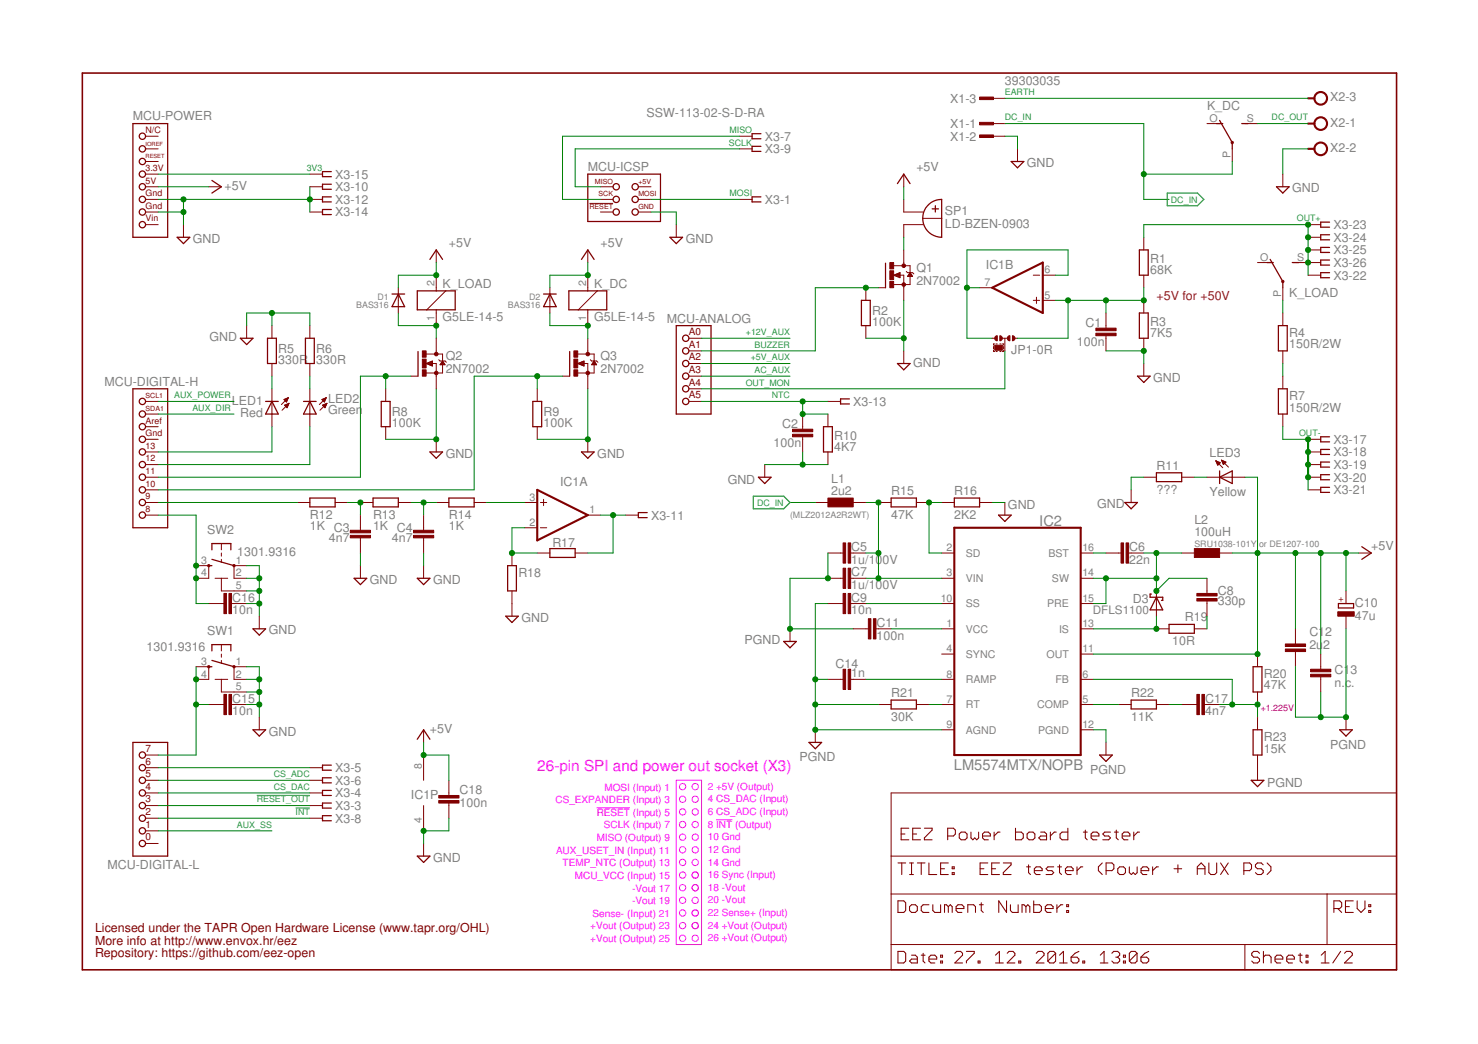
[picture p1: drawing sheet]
<svg xmlns="http://www.w3.org/2000/svg" width="297mm" height="210mm" viewBox="0 0 297 210" stroke-linecap="round" stroke-linejoin="round" font-family="sans-serif">
<g fill="none" stroke="#800000" stroke-width=".21">
<path d="M180.5 173.5h1.5M181.1 167.7h.8M181.2 173.5v2.3M182.6 166.5h-1.5v2.3h1.5M182.8 173.5h.8M182.8 175.8h.8M183.2 173.5v2.3M183.4 167.7h.8M184.4 173.5h1.5M185 166.5h-1.6v2.3h1.6M185.1 173.5v2.3M185.8 166.5h1.5v.4l-1.5 1.6v.3h1.5"/>
<path d="M186.7 173.5v2.3h1.6M189 174.7h.8M190.5 168.1h1.1l.4-.4v-.8l-.4-.4h-1.1v2.3M190.6 173.5h-1.6v2.3h1.6M191.4 175.5h.4v.3h-.4zM191.4 174.3h.4v.4h-.4zM192.8 167.7l.4-.4h.8l.4 .4v.8l-.4 .3h-.8l-.4-.3zM195.1 167.3v1.2l.4 .3 .4-.3 .4 .3 .4-.3v-1.2M197 174.7h.7M197.5 168.1h1.5v-.4l-.4-.4h-.8l-.3 .4v.8l.3 .3h.8M198.5 173.5h-1.5v2.3h1.5M199.3 174.7h.8"/>
<path d="M199.8 167.3v1.5M200.9 173.5h-1.6v2.3h1.6M201 167.3h-.4l-.8 .8M201.6 173.5h1.6v.4l-1.6 1.6v.3h1.6M204.1 166.5v2.3h1.2l.4-.3v-.8l-.4-.4h-1.2M206.3 174.3h.8M206.4 167.7l.4-.4h.8l.4 .4v.8l-.4 .3h-.8l-.4-.3zM206.7 173.9v1.6l.4 .3M207.9 175h1.5v-.3l-.4-.4h-.7l-.4 .4v.8l.4 .3h.7M209.1 167.3h.8l.4 .4v1.1h-1.2l-.3-.3 .3-.4h1.2M211.1 167.3v1.5M211.8 174.3h-1.2l-.4 .4 .4 .3h.8l.4 .5-.4 .3h-1.2"/>
<path d="M212.3 167.3h-.4l-.8 .8M212.6 174.3h.7M212.9 173.9v1.6l.4 .3M214.1 175h1.6v-.3l-.4-.4h-.8l-.4 .4v.8l.4 .3h.8M214.6 166.5v2.3h-1.2l-.4-.3v-.8l.4-.4h1.2M216.5 174.3v1.5M217.6 174.3h-.4l-.7 .7M217.7 167.3h.8M218.1 166.9v1.6l.4 .3M219.3 168.1h1.6v-.4l-.4-.4h-.8l-.4 .4v.8l.4 .3h.8M221.5 173.5l-.8 .8v.7l.8 .8M222.3 175h1.2l.4-.3v-.8l-.4-.4h-1.2v2.3"/>
<path d="M223.2 167.3h-1.2l-.4 .4 .4 .4h.8l.4 .4-.4 .3h-1.2M224 167.3h.7M224.3 166.9v1.6l.4 .3M224.6 174.7l.4-.4h.8l.4 .4v.8l-.4 .3h-.8l-.4-.3zM225.5 168.1h1.6v-.4l-.4-.4h-.8l-.4 .4v.8l.4 .3h.8M227 174.3v1.2l.4 .3 .4-.3 .4 .3 .3-.3v-1.2M227.9 167.3v1.5M229 167.3h-.4l-.7 .8M229.3 175h1.6v-.3l-.4-.4h-.8l-.4 .4v.8l.4 .3h.8M231.6 174.3v1.5M232.8 174.3h-.4l-.8 .7M235.9 174.7h1.6"/>
<path d="M236.7 173.9v1.6M240.6 174.7h1.6M240.6 175.8v-1.5l.8-.8 .8 .8v1.5M243 173.5v2l.4 .3h.7l.4-.3v-2M245.3 173.5l1.5 2.3M246.8 173.5l-1.5 2.3M250 175h1.1l.4-.3v-.8l-.4-.4h-1.1v2.3M253.9 173.9l-.4-.4h-.8l-.4 .4v.4l.4 .4h.8l.4 .3v.5l-.4 .3h-.8l-.4-.3M254.7 173.5l.7 .8v.7l-.7 .8M180.5 181.1h1.1l.4 .4v1.6l-.4 .4h-1.1zM180.5 191.3h1.1l.4 .4v1.5l-.4 .4h-1.1zM182.8 182.3l.4-.4h.8l.4 .4v.8l-.4 .4h-.8l-.4-.4z"/>
<path d="M183.2 192h.8l.4 .4v1.2h-1.2l-.4-.4 .4-.4h1.2M185.1 192h.8M185.5 191.7v1.5l.4 .4M186.7 192.8h1.6v-.4l-.4-.4h-.8l-.4 .4v.8l.4 .4h.8M186.7 181.9h-1.2l-.4 .4v.8l.4 .4h1.2M187.5 181.9v1.2l.4 .4h1.1v-1.6M189 193.2h.4v.4h-.4zM189 192h.4v.4h-.4zM190.6 182.3l-.4-.4h-.4v1.6M190.6 182.3l.4-.4 .4 .4v1.2M190.6 182.3v1.2M191.9 191.7l.4-.4h.8l.3 .4v.3l-1.5 1.6h1.5"/>
<path d="M192.2 182.7h1.5v-.4l-.4-.4h-.8l-.3 .4v.8l.3 .4h.8M194.2 191.3h1.6v.4l-1.6 1.5v.4M194.5 183.5v-1.6h1.2l.3 .4v1.2M196.6 193.2h.4v.4h-.4zM196.8 181.9h.8M197.2 181.5v1.6l.4 .4M200.1 193.6h1.5M200.1 192l.8-.7v2.3M202.3 181.1v2.4l-1.6-2.4v2.4M202.4 191.7l.4-.4h.8l.4 .4v.3l-1.6 1.6h1.6M203.1 181.9v1.2l.4 .4h1.1v-1.6M204.7 193.2h.4v.4h-.4z"/>
<path d="M206.2 182.3l-.4-.4h-.4v1.6M206.2 182.3v1.2M206.2 182.3l.4-.4 .4 .4v1.2M207.8 181.1v2.4h1.1l.4-.4v-.8l-.4-.4h-1.1M208.3 191.7l.3-.4h.8l.4 .4v.3l-1.5 1.6h1.5M210.1 182.7h1.5v-.4l-.4-.4h-.7l-.4 .4v.8l.4 .4h.7M212.2 191.7v1.5l-.4 .4h-.8l-.4-.4M212.2 191.7l-.4-.4h-.8l-.4 .4v1.5M212.2 191.7l-1.6 1.5M212.4 181.9v1.6M212.9 193.6h1.6M212.9 192l.8-.7v2.3"/>
<path d="M213.6 181.9h-.4l-.8 .8M214.4 183.1h.4v.4h-.4zM214.4 181.9h.4v.4h-.4zM215.3 192.4h1.2l.3 .4v.4l-.3 .4h-.8l-.4-.4zM216.8 191.3l-.8 .4-.7 .7M217.6 193.2h.4v.4h-.4zM221.1 193.6h1.6M221.1 192l.8-.7v2.3M223.5 191.7l.3-.4h.8l.4 .4v.3l-.4 .4M224.2 192.4h.4M224.6 192.4l.4 .4v.4l-.4 .4h-.8l-.3-.4M225.8 193.2h.4v.4h-.4z"/>
<path d="M225.8 192h.4v.4h-.4zM228.5 191.7v1.5l-.4 .4h-.7l-.4-.4M228.5 191.7l-.4-.4h-.7l-.4 .4v1.5M228.5 191.7l-1.5 1.5M229.3 192.4h1.2l.4 .4v.4l-.4 .4h-.8l-.4-.4zM230.9 191.3l-.8 .4-.8 .7M253.1 191.7l-.4-.4h-.8l-.3 .4v.3l.3 .4h.8l.4 .4v.4l-.4 .4h-.8l-.3-.4M253.9 192.4l.4-.4h.8l.4 .4v1.2M253.9 191.3v2.3M256.2 192.8h1.6v-.4l-.4-.4h-.8l-.4 .4v.8l.4 .4h.8M258.6 192.8h1.5v-.4l-.3-.4h-.8l-.4 .4v.8l.4 .4h.8M260.9 192h.8"/>
<path d="M261.3 191.7v1.5l.4 .4M262.5 193.2h.4v.4h-.4zM262.5 192h.4v.4h-.4zM265.5 193.6h1.6M265.5 192l.8-.7v2.3M268.1 182.7h1.1l.4-.4v-.8l-.4-.4h-1.1v2.4M268.9 182.7l.7 .8M269.4 191.3l-1.5 2.3M270.2 191.7l.4-.4h.8l.4 .4v.3l-1.6 1.6h1.6M270.4 182.3h.8M272 181.1h-1.6v2.4h1.6M272.8 181.1v1.6l.7 .8 .8-.8v-1.6"/>
<path d="M275.1 183.1h.4v.4h-.4zM275.1 181.9h.4v.4h-.4z"/>
</g>
<path d="M16.6 14.7h264.1v180.3h-264.1z" fill="none" stroke="#800000" stroke-width=".32"/>
<g fill="none" stroke="#800000" stroke-width=".2">
<path d="M199.4 19.8h2.6M29.3 37.5h2.5M29.3 35h2.5M29.3 32.5h2.5M29.3 29.9h2.5M29.3 27.4h2.5M42 37.5h2.5M62.3 37.5h2.5M62.3 35h2.5M120.7 37.5h2.5M128.3 37.5h2.5M148.6 29.9h2.6"/>
<path d="M148.6 27.4h2.6M181.6 35v2.5M199.4 27.4h2.6M199.4 24.8h2.6M204.5 29.9v2.6M242.6 24.8h2.5M247.6 29.9v2.6M250.2 24.8h2.5M257.8 35v2.5M29.3 45.2h2.5M29.3 42.6h2.5M29.3 40.1h2.5"/>
<path d="M36.9 45.2v2.5M62.3 42.6h2.5M62.3 40.1h2.5M80.1 57.8v5.1M87.7 50.2v2.6M87.7 55.3v3.2M89.6 58.5l-3.8 3.8M110.5 57.8v5.1M118.1 50.2v2.6M118.1 55.3v3.2M118.5 40.9h4.7M120 58.5l-3.8 3.8"/>
<path d="M120.7 42.6h2.5M120.7 40.1h2.5M128.3 42.6h2.5M128.3 40.1h2.5M135.9 45.2v2.5M148.6 40.1h2.6M174 57.8v2.6M176.6 57.8h1.4M179.6 55.3l1.3 .5M179.6 55.3h2v5.1M179.6 53.4h3.3v3.8h-3.3M179.9 55.4h1"/>
<path d="M179.9 55.2h1M180.2 55.5h.7M180.2 55.1h.7M180.5 55.7h.4M180.5 54.9h.4M180.8 55.8h.1M180.8 54.8h.1M180.9 54.8v1M180.9 54.8l-1.3 .5M181.6 40.1v2.5h4M181.6 50.2v3.2M182.1 54.6l.3 .2h1l.3 .3"/>
<path d="M182.4 55.5h1M182.5 55.4h.8M182.6 55.3h.6M182.6 55.2h.6M182.7 55.1h.4M182.8 54.9h.2M182.9 54.8l.5 .8h-1zM185.4 43.9h3.9M185.6 45.2h-4v2.5M196.9 57.8h2.5M207.7 55.3h1.2M208.3 59.8v1.2"/>
<path d="M209.6 55.3h2.5M229.9 47.7v2.5M229.9 55.3v2.5M252.7 52.8h2.6M257.8 57.8v2.6M260.3 52.8h5.1M262.9 55.3h2.5M262.9 45.2h2.5M262.9 47.7h2.5M262.9 50.2h2.5M49.6 65.5v2.5M54.7 65.5v2.5"/>
<path d="M54.7 73.1v2.5M54.7 78.2v7.6M58 79.9l-1.4 1.4M62.3 65.5v2.5M62.3 73.1v2.5M62.3 78.2v7.6M65.6 79.9l-1.4 1.4M77.5 78.2v2.5M82.6 75.6h1.4M85.6 73.1l1.3-.5v1zM85.7 71.2h3.2v3.8h-3.3M85.8 73h1.1"/>
<path d="M85.8 73.2h1.1M86.1 72.9h.8M86.1 73.3h.8M86.4 72.8h.5M86.4 73.4h.5M86.7 72.7h.2M86.7 73.5h.2M86.8 73.1h.9v5.1M87.7 62.3v3.2M87.7 68v3.2M88.2 72.3l.2 .3h1.1l.2 .2M88.5 73.3h.9"/>
<path d="M88.6 73.2h.7M88.6 73h.6M88.7 72.9h.5M88.8 72.8h.3M88.9 72.7h.1M88.9 72.6l.6 .7h-1.1zM108 78.2v2.5M113.1 75.6h1.4M116.1 73.1l1.3-.5v1zM116.1 71.2h3.3v3.8h-3.3M116.2 73h1.2M116.3 73.2h1.1"/>
<path d="M116.5 72.9h.9M116.6 73.3h.8M116.8 72.8h.6M116.9 73.4h.5M117.2 72.7h.2M117.2 73.5h.2M117.2 73.1h.9v5.1M118.1 62.3v3.2M118.1 68v3.2M118.6 72.3l.3 .3h1l.3 .2M119 73.3h.9M119 73.2h.8"/>
<path d="M119.1 73h.6M119.2 72.9h.4M119.3 72.8h.2M119.4 72.7h.1M119.4 72.6l.5 .7h-1zM138.5 78.2h2.5M138.5 75.6h2.5M138.5 73.1h2.5M138.5 70.5h2.5M138.5 68h2.5M174 65.5v2.5M181.6 70.5v2.6"/>
<path d="M199.4 68h.8M199.7 69.7v.5M199.7 70.4v.3h.2M199.9 69.2h-.2v.2M200.2 70.7h.2M200.2 69.2h.2M200.9 70.7h.3M200.9 69.2h.3M201.4 68h1.1M201.4 69.2h.3v.2M201.7 69.7v.5M201.7 70.4v.3h-.3"/>
<path d="M202 68v2.5M203.7 68h.8M207.7 60.4h1.2M209.6 60.4h2.5M222.3 62.9v3.1M222.3 67.5v3M229.9 60.4v2.5M229.9 68v2.5M229.9 73.1v2.5M257.8 62.9v2.6M257.8 70.5v2.6M257.8 75.6v2.6"/>
<path d="M29.3 88.3h2.5M29.3 90.9h2.5M29.3 93.4h2.5M29.3 95.9h2.5M29.3 98.5h2.5M29.3 80.7h2.5M29.3 85.8h2.5M29.3 83.2h2.5M57.1 80.3l.9-.4-.4 .9zM57.1 80.4h.7M57.2 81.5h.7M57.2 80.3h.6"/>
<path d="M57.3 80.5h.4M57.3 81.6h.6M57.4 80.6h.3M57.4 81.7h.4M57.4 81.4h.6M57.5 80.2h.4M57.5 80.8h.1M57.6 81.9h.2M57.7 82h.1M57.7 81.2h.3M57.8 80h.1M58 81.1h.1"/>
<path d="M58.1 81.1l-1.4 1.4M58.1 81.1l-.4 .9-.5-.5M58.1 81.1l-.9 .4M64.7 80.3l.9-.4-.4 .9zM64.7 80.4h.7M64.8 81.5h.7M64.8 80.3h.6M64.9 80.5h.4M64.9 81.6h.6M65 80.6h.3M65.1 81.7h.3M65.1 81.4h.5"/>
<path d="M65.1 80.2h.4M65.1 80.8h.1M65.2 81.9h.2M65.3 82h.1M65.4 81.2h.2M65.4 80h.1M65.6 81.1h.1M65.7 81.1l-1.4 1.4M65.7 81.1l-.4 .9-.5-.5M65.7 81.1l-.9 .4M77.5 85.8v2.5M87.7 88.3v2.6"/>
<path d="M108 85.8v2.5M118.1 88.3v2.6M138.5 80.7h2.5M153.7 93.4v2.5M161.3 83.2v3.1M161.3 87.8v3.1M166.4 80.7h2.5M166.4 83.2v2.6M166.4 90.9v2.5M227.3 98.5v2.5M229.9 95.9h2.5M237.5 95.9h2.5"/>
<path d="M242.6 95.9h7.6M244.3 92.6l1.4 1.4M244.3 92.6l.9 .4M244.3 92.6l.4 .9 .5-.5M244.4 92.7h.1M244.4 92.8h.4M244.5 92.9h.5M244.5 93.1h.7M244.6 93.2h.5M244.6 93.3h.4M244.7 93.4h.2M245.5 92.5l1.4 1.4"/>
<path d="M245.5 92.5l.9 .4-.5 .5zM245.5 92.6h.1M245.6 92.7h.3M245.6 92.8h.6M245.7 92.9h.7M245.7 93.1h.5M245.8 93.2h.3M245.8 93.3h.2M257.8 83.2v2.6M262.9 88.3h2.5M262.9 90.9h2.5M262.9 93.4h2.5"/>
<path d="M262.9 95.9h2.5M262.9 98.5h2.5M29.3 101h2.5M29.3 103.6h2.5M39.4 113.7h2.6v2.6h-2.6M43.2 116.3h2.6M44.5 109.3v1.3M44.5 111.2v.6M44.5 112.5v.6M44.5 116.3v2.5h5.1M49.6 113.7h-2.6v2.6h2.6M59.7 101h2.6"/>
<path d="M67.4 101h2.5M72.4 101h2.6M72.4 103.6v3M72.4 108.1v3.1M72.4 113.7v2.6M80.1 101h2.5M85.1 103.6v3M85.1 108.1v3.1M85.1 113.7v2.6M87.7 101h2.5M95.3 101h2.5M102.9 111.2v2.5"/>
<path d="M102.9 118.8v5.1M105.4 101h2.6M105.4 106.1h2.6M108 111.2h2.5M108.6 101h1.3M108.6 106.1h1.3M109.2 100.4v1.3M115.6 111.2h2.5M118.1 103.6h2.6M125.8 103.6h2.5M163.9 101h2.5M166.4 111.2h3"/>
<path d="M166.4 116.3h3M171 111.2h3M171 116.3h3M171.5 101h2.5M176.6 101h2.5M184.2 101h2.5M189.3 101h2.5M189.3 111.2h2.5M189.3 116.3h2.5M196.9 101h2.5M202 101v2.6M217.2 111.2h2.5"/>
<path d="M217.2 116.3h2.5M222.3 111.2h3M226.8 111.2h3.1M232.4 118.8v5.1M237.5 111.2h2.5M242.6 116.3v3M245.1 111.2h2.5M270.5 118.8v2.5M273 111.2h2.6M39.4 134h2.6v2.6h-2.6M42 121.3h3M43.2 136.6h2.6"/>
<path d="M44.5 129.6v1.3M44.5 131.5v.6M44.5 132.8v.6M44.5 136.6v2.5h5.1M46.5 121.3h3.1M49.6 134h-2.6v2.6h2.6M52.1 123.9v2.5M158.8 126.4v2.6M166.4 136.6h3M166.4 121.3h3M171 136.6h3M171 121.3h3"/>
<path d="M171.5 126.4h3M176 126.4h3.1M189.3 136.6h2.5M189.3 121.3h2.5M189.3 126.4h2.5M189.3 131.5h2.5M217.2 136.6h2.5M217.2 121.3h2.5M217.2 126.4h2.5M217.2 131.5h2.5M232.4 126.4h2.5M240 126.4h2.6"/>
<path d="M242.6 120.8v3.1M252.7 131.5v2.5M252.7 139.1v2.5M260.3 126.4v3.1M260.3 131v3M265.4 131.5v3.1M265.4 136.1v3M270.5 123.9v2.5M29.3 159.4h2.5M29.3 151.8h2.5M29.3 154.3h2.5M29.3 156.9h2.5"/>
<path d="M42 141.6h3M46.5 141.6h3.1M52.1 144.2v2.5M62.3 159.4h2.5M62.3 154.3h2.5M62.3 156.9h2.5M85.1 146.7v2.6M85.1 151.8v5.1M90.2 156.9v3M163.9 146.7v2.6M176.6 141.6h2.5M179.1 159.4h101.6v35.6h-101.6z"/>
<path d="M184.2 141.6h2.5M189.3 141.6h2.5M189.3 146.7h2.5M217.2 141.6h2.5M217.2 146.7h2.5M222.3 149.3v2.5M224.8 141.6h2.5M232.4 141.6h2.5M237.5 141.6h3M242.1 141.6h3M252.7 144.2v2.5M252.7 151.8v5.1"/>
<path d="M270.5 144.2v2.5M29.3 162h2.5M29.3 164.5h2.5M29.3 167h2.5M29.3 169.6h2.5M62.3 162h2.5M62.3 164.5h2.5M85.1 162v5M85.1 169.6v2.5M90.2 161.5v3M179.1 179.7h101.6M179.1 172.1h101.6"/>
<path d="M266.7 179.7v10.2M179.1 189.9h101.6M250.2 189.9v5.1"/>
</g>
<g fill="none" stroke="#800000" stroke-width=".25">
<path d="M26.7 24.8h7v22.9h-7zM42.6 36.3l1.9 1.2-1.9 1.3M66.6 39.6h-1.8v1h1.8M66.6 34.5h-1.8v1h1.8M66.6 37h-1.8v1.1h1.8M118.1 35h14.6v9.5h-14.6zM152.9 39.6h-1.7v1h1.7M152.9 26.9h-1.7v1h1.7M152.9 29.4h-1.7v1h1.7M180.4 36.9l1.2-1.9 1.3 1.9M203.2 32.5h2.6l-1.3 1.2zM244.5 24.8h1.2"/>
<path d="M245.1 24.2l2.5 4.5v1.2M249.6 24.8h1.2M256.5 37.5h2.6l-1.3 1.3zM35.6 47.7h2.5l-1.2 1.3zM66.6 42.1h-1.8v1h1.8M78.8 59.1h2.5M80.1 59.1l1.2 2.6h-2.5zM83.9 58.5h7.6v3.8h-7.6zM86.4 52.2l1.3-2 1.2 2M109.2 59.1h2.6M110.5 59.1l1.3 2.6h-2.6zM114.3 58.5h7.6v3.8h-7.6z"/>
<path d="M116.9 52.2l1.2-2 1.3 2M134.6 47.7h2.6l-1.3 1.3zM178 52.9v4.9M186.8 41a3.7 3.7 0 0 1 2.5-.9v7.6a3.8 3.8 0 0 1-3.6-2.5 3.8 3.8 0 0 1 1.1-4.2zM187.3 42h1.3M188 41.4v1.2M229 50.2h1.8v5.1h-1.8zM254.6 52.8h1.3M255.3 52.2l2.5 4.4v1.2M259.7 52.8h1.3M267.2 44.7h-1.8v1h1.8M267.2 47.2h-1.8v1h1.8"/>
<path d="M267.2 49.7h-1.8v1.1h1.8M267.2 52.3h-1.8v1h1.8M267.2 54.8h-1.8v1h1.8M26.7 78.2h7v27.9h-7zM48.3 68h2.5l-1.2 1.3zM53.8 68h1.7v5.1h-1.7zM61.4 68h1.8v5.1h-1.8zM84 70.7v4.9M114.5 70.7v4.9M135.9 65.5h7v17.7h-7zM173.1 60.4h1.8v5.1h-1.8zM180.4 73.1h2.5l-1.3 1.3z"/>
<path d="M228.6 75.6h2.5l-1.2 1.3zM229 62.9h1.8v5.1h-1.8zM256.9 78.2h1.8v5h-1.8zM256.9 65.5h1.8v5h-1.8zM53.4 80.7h2.5M54.7 80.7l1.2 2.5h-2.5zM61 80.7h2.5M62.3 80.7l1.2 2.5h-2.5zM76.6 80.7h1.8v5.1h-1.8zM86.4 90.9h2.5l-1.2 1.2zM107.1 80.7h1.8v5.1h-1.8zM116.9 90.9h2.5l-1.3 1.2z"/>
<path d="M152.4 95.9h2.6l-1.3 1.3zM165.5 85.8h1.8v5.1h-1.8zM170.7 80.2h-1.8v1h1.8M232.4 95.1h5.1v1.7h-5.1zM245.1 95.9l2.5-1.2v2.5zM245.1 94.7v2.5M267.2 87.8h-1.8v1h1.8M267.2 90.4h-1.8v1h1.8M267.2 92.9h-1.8v1h1.8M267.2 95.4h-1.8v1.1h1.8M267.2 98h-1.8v1h1.8M42 113.7h.6"/>
<path d="M42.6 110.6v-1.3h3.8v1.3M42.6 112.5l4.4 1.2M62.3 100.1h5.1v1.8h-5.1zM71.2 116.3h2.5l-1.3 1.2zM75 100.1h5.1v1.8h-5.1zM83.9 116.3h2.5l-1.3 1.2zM90.2 100.1h5.1v1.8h-5.1zM102 113.7h1.8v5.1h-1.8zM110.5 110.3h5.1v1.8h-5.1zM130.1 103.1h-1.8v1h1.8M179.1 100.1h5.1v1.8h-5.1zM191.8 100.1h5.1v1.8h-5.1z"/>
<path d="M200.7 103.6h2.5l-1.2 1.2zM226.1 101h2.5l-1.3 1.3zM231.4 119.4h-.3v.7h2.6v.6h-.3M273.7 109.9l1.9 1.3-1.9 1.3M42 134h.6M42.6 130.9v-1.3h3.8v1.3M42.6 132.8l4.4 1.2M50.8 126.4h2.6l-1.3 1.3zM101.6 123.9h2.6l-1.3 1.3zM157.5 129h2.5l-1.2 1.2zM232.4 120.1l1.3 2.5h-2.6zM234.9 125.5h5.1v1.8h-5.1z"/>
<path d="M251.8 134h1.8v5.1h-1.8zM269 121.3h3v.9h-3zM26.7 149.3h7v22.8h-7zM50.8 146.7h2.6l-1.3 1.3zM66.6 153.8h-1.8v1.1h1.8M66.6 156.4h-1.8v1h1.8M66.6 158.9h-1.8v1h1.8M83.9 148.6l1.2-1.9 1.3 1.9M162.6 149.3h2.5l-1.2 1.2zM179.1 140.8h5.1v1.7h-5.1zM221 151.8h2.5l-1.2 1.3zM227.3 140.8h5.1v1.7h-5.1z"/>
<path d="M251.5 156.9h2.5l-1.3 1.3zM251.8 146.7h1.8v5.1h-1.8zM269.2 146.7h2.6l-1.3 1.3zM66.6 161.5h-1.8v1h1.8M66.6 164h-1.8v1h1.8M83.9 172.1h2.5l-1.3 1.3z"/>
<circle cx="28.6" cy="32.5" r=".64"/>
<circle cx="28.6" cy="37.5" r=".64"/>
<circle cx="28.6" cy="29.9" r=".64"/>
<circle cx="28.6" cy="35" r=".64"/>
<circle cx="28.6" cy="27.4" r=".64"/>
<circle cx="123.8" cy="37.5" r=".64"/>
<circle cx="127.7" cy="37.5" r=".64"/>
<circle cx="28.6" cy="45.2" r=".64"/>
<circle cx="28.6" cy="42.6" r=".64"/>
<circle cx="28.6" cy="40.1" r=".64"/>
<circle cx="123.8" cy="40.1" r=".64"/>
<circle cx="123.8" cy="42.6" r=".64"/>
<circle cx="127.7" cy="42.6" r=".64"/>
<circle cx="127.7" cy="40.1" r=".64"/>
<circle cx="137.8" cy="70.5" r=".64"/>
<circle cx="137.8" cy="78.2" r=".64"/>
<circle cx="137.8" cy="75.6" r=".64"/>
<circle cx="137.8" cy="68" r=".64"/>
<circle cx="137.8" cy="73.1" r=".64"/>
<circle cx="28.6" cy="83.2" r=".64"/>
<circle cx="28.6" cy="80.7" r=".64"/>
<circle cx="28.6" cy="85.8" r=".64"/>
<circle cx="28.6" cy="98.5" r=".64"/>
<circle cx="28.6" cy="95.9" r=".64"/>
<circle cx="28.6" cy="90.9" r=".64"/>
<circle cx="28.6" cy="88.3" r=".64"/>
<circle cx="28.6" cy="93.4" r=".64"/>
<circle cx="137.8" cy="80.7" r=".64"/>
<circle cx="28.6" cy="101" r=".64"/>
<circle cx="28.6" cy="103.6" r=".64"/>
<circle cx="28.6" cy="156.9" r=".64"/>
<circle cx="28.6" cy="154.3" r=".64"/>
<circle cx="28.6" cy="151.8" r=".64"/>
<circle cx="28.6" cy="159.4" r=".64"/>
<circle cx="28.6" cy="164.5" r=".64"/>
<circle cx="28.6" cy="169.6" r=".64"/>
<circle cx="28.6" cy="162" r=".64"/>
<circle cx="28.6" cy="167" r=".64"/>
</g>
<g fill="#800000" stroke="#800000" stroke-width=".2">
<path d="M159.3 86.3h4v.5h-4z"/>
<path d="M159.3 87.3h4v.5h-4z"/>
<path d="M220.2 66h4.1v.5h-4.1z"/>
<path d="M220.2 67h4.1v.5h-4.1z"/>
<path d="M83.1 107.6h4.1v.5h-4.1z"/>
<path d="M83.1 106.6h4.1v.5h-4.1z"/>
<path d="M70.4 107.6h4.1v.5h-4.1z"/>
<path d="M70.4 106.6h4.1v.5h-4.1z"/>
<path d="M199.9 69.4h1.5v1h-1.5z"/>
<path d="M178.8 56.6h.8v1.2h-.8z"/>
<path d="M178.8 52.8h.8v1.3h-.8z"/>
<path d="M178.8 54.4h.8v1.8h-.8z"/>
<path d="M196.9 24.6h2.8v.5h-2.8z"/>
<path d="M196.9 27.1h2.8v.5h-2.8z"/>
<path d="M196.9 19.5h2.8v.5h-2.8z"/>
<path d="M88.2 161h4v.5h-4z"/>
<path d="M88.2 159.9h4v.5h-4z"/>
<path d="M115.3 74.4h.8v1.2h-.8z"/>
<path d="M115.3 70.5h.8v1.3h-.8z"/>
<path d="M115.3 72.2h.8v1.8h-.8z"/>
<path d="M84.9 74.4h.7v1.2h-.7z"/>
<path d="M84.9 70.5h.7v1.3h-.7z"/>
<path d="M84.9 72.2h.7v1.8h-.7z"/>
<path d="M46 139.6h.5v4.1h-.5z"/>
<path d="M45 139.6h.5v4.1h-.5z"/>
<path d="M46 119.3h.5v4.1h-.5z"/>
<path d="M45 119.3h.5v4.1h-.5z"/>
<path d="M268.9 123h3.3v.9h-3.3z"/>
<path d="M170.5 134.6h.5v4h-.5z"/>
<path d="M169.4 134.6h.5v4h-.5z"/>
<path d="M240.5 139.6h.5v4.1h-.5z"/>
<path d="M241.6 139.6h.5v4.1h-.5z"/>
<path d="M225.3 109.2h.5v4h-.5z"/>
<path d="M226.3 109.2h.5v4h-.5z"/>
<path d="M175.5 124.4h.5v4.1h-.5z"/>
<path d="M174.5 124.4h.5v4.1h-.5z"/>
<path d="M169.4 119.3h.5v4.1h-.5z"/>
<path d="M170.5 119.3h.5v4.1h-.5z"/>
<path d="M169.4 114.2h.5v4.1h-.5z"/>
<path d="M170.5 114.2h.5v4.1h-.5z"/>
<path d="M263.4 135.6h4.1v.5h-4.1z"/>
<path d="M263.4 134.6h4.1v.5h-4.1z"/>
<path d="M258.3 130.5h4.1v.5h-4.1z"/>
<path d="M258.3 129.5h4.1v.5h-4.1z"/>
<path d="M240.5 120.3h4.1v.5h-4.1z"/>
<path d="M240.5 119.3h4.1v.5h-4.1z"/>
<path d="M166.4 100.1h5.1v1.8h-5.1z"/>
<path d="M169.4 109.2h.5v4h-.5z"/>
<path d="M170.5 109.2h.5v4h-.5z"/>
<path d="M240 110.3h5.1v1.8h-5.1z"/>
</g>
<g fill="none" stroke="#800000" stroke-width=".42">
<path d="M262.9 19.8h1.3M262.9 24.8h1.3M262.9 29.9h1.3M199.4 57.8l10.2-5v10.1zM108 98.5l10.1 5.1-10.1 5zM191.8 106.1h25.4v45.7h-25.4z"/>
<circle cx="265.4" cy="19.8" r="1.27"/>
<circle cx="247.6" cy="28.7" r=".13"/>
<circle cx="265.4" cy="29.9" r="1.27"/>
<circle cx="265.4" cy="24.8" r="1.27"/>
<circle cx="257.8" cy="56.6" r=".13"/>
<circle cx="42" cy="113.7" r=".13"/>
<circle cx="47" cy="113.7" r=".13"/>
<circle cx="42" cy="134" r=".13"/>
<circle cx="47" cy="134" r=".13"/>
</g>
<g fill="#800000" stroke="#800000" stroke-width=".2">
<path d="M203.5 67.5a.51 .51 0 0 1 .5 .5 .51 .51 0 0 1-.5 .5z" fill-rule="evenodd"/>
<path d="M200.9 67.5a.51 .51 0 0 1 .5 .5 .51 .51 0 0 1-.5 .5z" fill-rule="evenodd"/>
<path d="M202.6 67.7l.4-.2v1l-.5-.3z" fill-rule="evenodd"/>
<path d="M200 67.7l.4-.2v1l-.5-.3z" fill-rule="evenodd"/>
<circle cx="181.6" cy="53.4" r=".36"/>
<circle cx="181.6" cy="57.2" r=".36"/>
<circle cx="118.1" cy="71.2" r=".36"/>
<circle cx="118.1" cy="75" r=".36"/>
<circle cx="87.7" cy="71.2" r=".36"/>
<circle cx="87.7" cy="75" r=".36"/>
</g>
<path d="M262.9 88.3v7.6" fill="none" stroke="#008000" stroke-width=".42"/>
<g fill="#008000" stroke="#008000" stroke-width=".2">
<circle cx="262.9" cy="90.9" r=".51"/>
<circle cx="262.9" cy="93.4" r=".51"/>
<circle cx="262.9" cy="88.3" r=".51"/>
<circle cx="262.9" cy="95.9" r=".51"/>
<circle cx="262.9" cy="47.7" r=".51"/>
<circle cx="262.9" cy="50.2" r=".51"/>
<circle cx="262.9" cy="52.8" r=".51"/>
<circle cx="262.9" cy="45.2" r=".51"/>
<circle cx="229.9" cy="70.5" r=".51"/>
<circle cx="181.6" cy="68" r=".51"/>
<circle cx="85.1" cy="167" r=".51"/>
<circle cx="118.1" cy="88.3" r=".51"/>
<circle cx="87.7" cy="88.3" r=".51"/>
<circle cx="161.3" cy="93.4" r=".51"/>
<circle cx="52.1" cy="136.6" r=".51"/>
<circle cx="52.1" cy="139.1" r=".51"/>
<circle cx="52.1" cy="141.6" r=".51"/>
<circle cx="52.1" cy="118.8" r=".51"/>
<circle cx="52.1" cy="116.3" r=".51"/>
<circle cx="52.1" cy="121.3" r=".51"/>
<circle cx="158.8" cy="126.4" r=".51"/>
<circle cx="166.4" cy="116.3" r=".51"/>
<circle cx="270.5" cy="144.2" r=".51"/>
<circle cx="265.4" cy="144.2" r=".51"/>
<circle cx="163.9" cy="136.6" r=".51"/>
<circle cx="163.9" cy="141.6" r=".51"/>
<circle cx="163.9" cy="146.7" r=".51"/>
<circle cx="54.7" cy="62.9" r=".51"/>
<circle cx="62.3" cy="40.1" r=".51"/>
<circle cx="36.9" cy="40.1" r=".51"/>
<circle cx="36.9" cy="42.6" r=".51"/>
<circle cx="161.3" cy="83.2" r=".51"/>
<circle cx="161.3" cy="80.7" r=".51"/>
<circle cx="85.1" cy="101" r=".51"/>
<circle cx="72.4" cy="101" r=".51"/>
<circle cx="102.9" cy="111.2" r=".51"/>
<circle cx="123.2" cy="103.6" r=".51"/>
<circle cx="229.9" cy="60.4" r=".51"/>
<circle cx="222.3" cy="60.4" r=".51"/>
<circle cx="214.7" cy="60.4" r=".51"/>
<circle cx="194.3" cy="57.8" r=".51"/>
<circle cx="85.1" cy="151.8" r=".51"/>
<circle cx="118.1" cy="55.3" r=".51"/>
<circle cx="87.7" cy="55.3" r=".51"/>
<circle cx="252.7" cy="131.5" r=".51"/>
<circle cx="265.4" cy="111.2" r=".51"/>
<circle cx="260.3" cy="111.2" r=".51"/>
<circle cx="270.5" cy="111.2" r=".51"/>
<circle cx="252.7" cy="111.2" r=".51"/>
<circle cx="174" cy="57.8" r=".51"/>
<circle cx="229.9" cy="35" r=".51"/>
<circle cx="77.5" cy="75.6" r=".51"/>
<circle cx="108" cy="75.6" r=".51"/>
<circle cx="118.1" cy="65.5" r=".51"/>
<circle cx="87.7" cy="65.5" r=".51"/>
<circle cx="39.4" cy="136.6" r=".51"/>
<circle cx="39.4" cy="141.6" r=".51"/>
<circle cx="39.4" cy="113.7" r=".51"/>
<circle cx="39.4" cy="116.3" r=".51"/>
<circle cx="252.7" cy="141.6" r=".51"/>
<circle cx="247.6" cy="141.6" r=".51"/>
<circle cx="176.6" cy="101" r=".51"/>
<circle cx="176.6" cy="116.3" r=".51"/>
<circle cx="176.6" cy="111.2" r=".51"/>
<circle cx="222.3" cy="116.3" r=".51"/>
<circle cx="232.4" cy="116.3" r=".51"/>
<circle cx="232.4" cy="118.8" r=".51"/>
<circle cx="232.4" cy="111.2" r=".51"/>
<circle cx="232.4" cy="126.4" r=".51"/>
<circle cx="186.7" cy="101" r=".51"/>
</g>
<g fill="none" stroke="#008000" stroke-width=".2">
<path d="M202 19.8h60.9M31.8 37.5h10.2M31.8 35h30.5M62.3 37.5v5.1M148.6 27.4h-35.5v12.7h7.6M148.6 29.9h-33v7.6h5.1M181.6 37.5v2.6M202 24.8h27.9v15.3h5M202 27.4h2.5v2.5M247.6 32.5v2.5h-17.7M252.7 24.8h10.2M262.9 29.9h-5.1v5.1"/>
<path d="M31.8 40.1h30.5M31.8 42.6h5.1M36.9 40.1v5.1M87.7 52.8v2.5h-7.6v2.5M118.1 52.8v2.5h-7.6v2.5M130.8 40.1h17.8M130.8 42.6h5.1v2.6M176.6 57.8h-12.7v12.7h-22.9M181.6 47.7v2.5M194.3 57.8h2.6M212.1 55.3h2.6v-5.1h-20.4v17.8h5.1M229.9 47.7v-2.5h33v10.1"/>
<path d="M229.9 57.8v2.6h-17.8M49.6 65.5v-2.6h12.7v2.6M54.7 62.9v2.6M54.7 75.6v2.6M62.3 75.6v2.6M77.5 75.6v2.6M80.1 62.9v2.6h7.6v2.5M82.6 75.6h-10.2v20.3h-40.6M87.7 78.2v10.1h-10.2M108 75.6v2.6M110.5 62.9v2.6h7.6v2.5M113.1 75.6h-17.8v22.9h-63.5"/>
<path d="M118.1 78.2v10.1h-10.1M141 68h17.8M141 75.6h17.8M141 73.1h17.8M174 68h7.6M181.6 60.4v10.1M202 70.5v7.7h-61M214.7 60.4v7.6h-10.2M222.3 70.5h7.6v2.6M222.3 60.4v2.5M257.8 60.4v2.5M257.8 73.1v2.5"/>
<path d="M31.8 83.2h15.2M31.8 80.7h15.2M54.7 85.8v5.1h-22.9M62.3 85.8v7.6h-30.5M141 80.7h25.4M153.7 93.4h12.7M161.3 80.7v2.5h5.1M161.3 90.9v2.5M229.9 95.9h-2.6v2.6M240 95.9h2.6M250.2 95.9h2.5v35.6h-33M257.8 85.8v2.5h5.1"/>
<path d="M262.9 95.9v2.6M31.8 103.6h7.6v17.7h2.6M31.8 101h27.9M49.6 113.7h2.5v10.2M49.6 118.8h2.5M49.6 116.3h2.5M69.9 101h2.5v2.6M72.4 111.2v2.5M82.6 101h5.1M85.1 101v2.6M85.1 111.2v2.5M97.8 101h7.6"/>
<path d="M105.4 106.1h-2.5v5.1h5.1M120.7 103.6h5.1M123.2 103.6v7.6h-5.1M158.8 101h5.1M166.4 111.2v5.1h-7.6v10.1h12.7M174 116.3h15.3M174 101h2.6v15.3M174 111.2h2.6M189.3 101h-2.6v10.2h2.6M199.4 101h2.6M219.7 116.3h12.7M219.7 111.2h2.6"/>
<path d="M222.3 116.3v5h-2.6M229.9 111.2h7.6M232.4 111.2v7.6l2.5-2.5h7.7M247.6 111.2h25.4M260.3 111.2v15.2M265.4 111.2v20.3M270.5 111.2v7.6M39.4 134v17.8h-7.6M49.6 136.6h2.5M49.6 134h2.5v10.2M49.6 139.1h2.5M49.6 121.3h2.5"/>
<path d="M163.9 136.6h2.5M166.4 121.3h-2.5v25.4h25.4M174 136.6h15.3M174 121.3h15.3M179.1 126.4h10.2M219.7 136.6h27.9v5M232.4 123.9v2.5h-12.7M242.6 123.9v2.5M265.4 139.1v5.1M270.5 126.4v17.8h-10.2v-10.2M31.8 159.4h30.5M31.8 156.9h30.5"/>
<path d="M31.8 154.3h30.5M39.4 141.6h2.6M49.6 141.6h2.5M85.1 149.3v2.5h5.1v5.1M163.9 141.6h12.7M186.7 141.6h2.6M219.7 141.6h5.1M219.7 146.7h2.6v2.6M234.9 141.6h2.6M245.1 141.6h7.6v2.6M31.8 167h22.9M31.8 164.5h30.5"/>
<path d="M31.8 162h30.5M90.2 164.5v2.5h-5.1v2.6"/>
</g>
<g fill="none" stroke="#f0f" stroke-width=".2">
<path d="M135.9 156.9h5.1v33h-5.1zM119.9 162.4h6.7M143.9 164.8h3.3"/>
<circle cx="137.2" cy="158.2" r=".64"/>
<circle cx="139.7" cy="158.2" r=".64"/>
<circle cx="137.2" cy="160.7" r=".64"/>
<circle cx="137.2" cy="163.2" r=".64"/>
<circle cx="137.2" cy="165.8" r=".64"/>
<circle cx="137.2" cy="168.3" r=".64"/>
<circle cx="137.2" cy="173.4" r=".64"/>
<circle cx="137.2" cy="175.9" r=".64"/>
<circle cx="137.2" cy="178.5" r=".64"/>
<circle cx="137.2" cy="170.9" r=".64"/>
<circle cx="139.7" cy="173.4" r=".64"/>
<circle cx="139.7" cy="168.3" r=".64"/>
<circle cx="139.7" cy="165.8" r=".64"/>
<circle cx="139.7" cy="178.5" r=".64"/>
<circle cx="139.7" cy="175.9" r=".64"/>
<circle cx="139.7" cy="170.9" r=".64"/>
<circle cx="139.7" cy="160.7" r=".64"/>
<circle cx="139.7" cy="163.2" r=".64"/>
<circle cx="137.2" cy="188.6" r=".64"/>
<circle cx="137.2" cy="183.6" r=".64"/>
<circle cx="137.2" cy="186.1" r=".64"/>
<circle cx="137.2" cy="181" r=".64"/>
<circle cx="139.7" cy="183.6" r=".64"/>
<circle cx="139.7" cy="186.1" r=".64"/>
<circle cx="139.7" cy="188.6" r=".64"/>
<circle cx="139.7" cy="181" r=".64"/>
</g>
<path d="M51.6 159.9h10.7M59.4 162.5h2.9" fill="none" stroke="#008080" stroke-width=".2"/>
<path d="M234.6 38.8h6.1l1.2 1.3-1.2 1.3h-6.1zM151.4 99.8h6.1l1.3 1.2-1.3 1.3h-6.1z" fill="none" stroke="#008080" stroke-width=".25"/>
<text font-size="3.1" fill="#f0f" x="108" y="155">26-pin SPI and power out socket (X3)</text>
<g font-size="2.9" fill="#808080">
<text x="208.9" y="105.7">IC2</text>
<text x="191.7" y="154.7">LM5574MTX/NOPB</text>
</g>
<g font-size="2.5" fill="#808080">
<text x="201.9" y="17.1">39303035</text>
<text x="129.9" y="23.6">SSW-113-02-S-D-RA</text>
<text x="190.9" y="20.7">X1-3</text>
<text x="242.6" y="22.2">K_DC</text>
<text x="267.3" y="20.4">X2-3</text>
<text x="26.7" y="24.2">MCU-POWER</text>
<text x="153.7" y="28.3">X3-7</text>
<text x="190.9" y="25.7">X1-1</text>
<text x="190.9" y="28.3">X1-2</text>
<text x="267.3" y="25.5">X2-1</text>
<text x="67.3" y="35.9">X3-15</text>
<text x="118.1" y="34.4">MCU-ICSP</text>
<text x="153.7" y="30.8">X3-9</text>
<text x="184.2" y="34.4">+5V</text>
<text x="206.4" y="33.6">GND</text>
<text x="267.3" y="30.6">X2-2</text>
<text x="45.1" y="38.2">+5V</text>
<text x="67.3" y="38.4">X3-10</text>
<text x="67.3" y="41">X3-12</text>
<text x="153.7" y="41">X3-1</text>
<text x="259.7" y="38.7">GND</text>
<text x="67.3" y="43.5">X3-14</text>
<text x="189.9" y="45.8">LD-BZEN-0903</text>
<text x="189.9" y="43.3">SP1</text>
<text x="268" y="46.1">X3-23</text>
<text x="38.8" y="48.8">GND</text>
<text x="90.2" y="49.6">+5V</text>
<text x="120.7" y="49.6">+5V</text>
<text x="137.8" y="48.8">GND</text>
<text x="231.1" y="52.9">R1</text>
<text x="268" y="48.6">X3-24</text>
<text x="268" y="51.1">X3-25</text>
<text x="268" y="53.7">X3-26</text>
<text x="88.9" y="57.9">K_LOAD</text>
<text x="119.4" y="57.9">K_DC</text>
<text x="184.2" y="57.2">2N7002</text>
<text x="184.2" y="54.7">Q1</text>
<text x="198.1" y="54">IC1B</text>
<text x="231.1" y="55.1">68K</text>
<text x="259.1" y="59.6">K_LOAD</text>
<text x="268" y="56.2">X3-22</text>
<text x="88.9" y="64.5">G5LE-14-5</text>
<text x="119.4" y="64.5">G5LE-14-5</text>
<text x="134" y="64.8">MCU-ANALOG</text>
<text x="175.3" y="65.6">100K</text>
<text x="175.3" y="63.3">R2</text>
<text x="218.2" y="65.7">C1</text>
<text x="231.1" y="65.6">R3</text>
<text x="42.1" y="68.7">GND</text>
<text x="55.9" y="71">R5</text>
<text x="63.5" y="71">R6</text>
<text x="203.2" y="71.2">JP1-0R</text>
<text x="216.4" y="69.5">100n</text>
<text x="231.1" y="67.8">7K5</text>
<text x="259.1" y="70">150R/2W</text>
<text x="259.1" y="67.8">R4</text>
<text x="21" y="77.5">MCU-DIGITAL-H</text>
<text x="55.9" y="73.2">330R</text>
<text x="63.5" y="73.2">330R</text>
<text x="89.6" y="75">2N7002</text>
<text x="89.6" y="72.5">Q2</text>
<text x="120.7" y="75">2N7002</text>
<text x="120.7" y="72.5">Q3</text>
<text x="183.5" y="73.7">GND</text>
<text x="231.8" y="76.8">GND</text>
<text x="46.6" y="81.5">LED1</text>
<text x="48.3" y="83.8">Red</text>
<text x="66" y="83.3">Green</text>
<text x="66" y="81.1">LED2</text>
<text x="78.8" y="83.7">R8</text>
<text x="109.3" y="83.7">R9</text>
<text x="171.5" y="81.6">X3-13</text>
<text x="259.1" y="82.7">150R/2W</text>
<text x="259.1" y="80.5">R7</text>
<text x="78.8" y="85.9">100K</text>
<text x="109.3" y="85.9">100K</text>
<text x="155.5" y="89.9">100n</text>
<text x="157.2" y="86">C2</text>
<text x="167.7" y="88.4">R10</text>
<text x="268" y="89.2">X3-17</text>
<text x="89.6" y="92">GND</text>
<text x="120" y="92">GND</text>
<text x="167.7" y="90.6">4K7</text>
<text x="232.4" y="94.5">R11</text>
<text x="243.1" y="91.9">LED3</text>
<text x="268" y="91.8">X3-18</text>
<text x="268" y="94.3">X3-19</text>
<text x="112.6" y="97.7">IC1A</text>
<text x="146.2" y="97.2">GND</text>
<text x="167" y="99.5">2u2</text>
<text x="167" y="97.1">L1</text>
<text x="179.1" y="99.5">R15</text>
<text x="191.8" y="99.5">R16</text>
<text x="232.4" y="99.3">???</text>
<text x="243.1" y="99.8">Yellow</text>
<text x="268" y="96.8">X3-20</text>
<text x="268" y="99.4">X3-21</text>
<text x="41.6" y="107.4">SW2</text>
<text x="62.3" y="106.5">1K</text>
<text x="62.3" y="104.3">R12</text>
<text x="67.1" y="107">C3</text>
<text x="75" y="106.5">1K</text>
<text x="75" y="104.3">R13</text>
<text x="79.8" y="107">C4</text>
<text x="90.2" y="106.5">1K</text>
<text x="90.2" y="104.3">R14</text>
<text x="130.8" y="104.5">X3-11</text>
<text x="179.1" y="104.3">47K</text>
<text x="191.8" y="104.3">2K2</text>
<text x="202.6" y="102.3">GND</text>
<text x="220.5" y="102.2">GND</text>
<text x="240" y="107.8">100uH</text>
<text x="240" y="105.4">L2</text>
<text x="47.7" y="111.7">1301.9316</text>
<text x="66.1" y="108.9">4n7</text>
<text x="78.8" y="108.9">4n7</text>
<text x="111" y="110">R17</text>
<text x="171.1" y="113.3">1u/100V</text>
<text x="171.1" y="110.8">C5</text>
<text x="227" y="113.3">22n</text>
<text x="227" y="110.8">C6</text>
<text x="275.6" y="110.6">+5V</text>
<text x="74.3" y="117.4">GND</text>
<text x="87" y="117.4">GND</text>
<text x="104.2" y="116">R18</text>
<text x="171.1" y="118.4">1u/100V</text>
<text x="171.1" y="115.9">C7</text>
<text x="244.7" y="119.7">C8</text>
<text x="46.7" y="123.5">10n</text>
<text x="46.7" y="121">C16</text>
<text x="104.8" y="125">GND</text>
<text x="171.1" y="123.5">10n</text>
<text x="171.1" y="121">C9</text>
<text x="227.7" y="121.2">D3</text>
<text x="238.1" y="124.9">R19</text>
<text x="244.7" y="121.6">330p</text>
<text x="272.3" y="124.7">47u</text>
<text x="272.3" y="122.1">C10</text>
<text x="29.4" y="130.9">1301.9316</text>
<text x="41.6" y="127.7">SW1</text>
<text x="54" y="127.6">GND</text>
<text x="149.6" y="129.5">PGND</text>
<text x="176.2" y="128.6">100n</text>
<text x="176.2" y="126">C11</text>
<text x="235.6" y="129.7">10R</text>
<text x="263.1" y="130.5">2u</text>
<text x="263.1" y="127.9">C12</text>
<text x="265.9" y="130.5">2</text>
<text x="167.9" y="134.3">C14</text>
<text x="171.1" y="136.2">1n</text>
<text x="254" y="136.4">R20</text>
<text x="268.2" y="135.6">C13</text>
<text x="46.7" y="143.8">10n</text>
<text x="46.7" y="141.3">C15</text>
<text x="179.1" y="140.2">R21</text>
<text x="227.3" y="140.2">R22</text>
<text x="242.2" y="143.8">4n7</text>
<text x="242.2" y="141.3">C17</text>
<text x="254" y="138.6">47K</text>
<text x="268.2" y="138.1">n.c.</text>
<text x="54" y="147.9">GND</text>
<text x="86.4" y="147.4">+5V</text>
<text x="179.1" y="145">30K</text>
<text x="227.3" y="145">11K</text>
<text x="254" y="149">R23</text>
<text x="67.3" y="155.2">X3-5</text>
<text x="160.7" y="153.1">PGND</text>
<text x="219.1" y="155.6">PGND</text>
<text x="254" y="151.3">15K</text>
<text x="267.3" y="150.5">PGND</text>
<text x="67.3" y="160.3">X3-4</text>
<text x="67.3" y="157.8">X3-6</text>
<text x="82.6" y="160.7">IC1P</text>
<text x="92.4" y="159.7">C18</text>
<text x="254.6" y="158.2">PGND</text>
<text x="67.3" y="162.9">X3-3</text>
<text x="67.3" y="165.4">X3-8</text>
<text x="92.4" y="162.2">100n</text>
<text x="87" y="173.3">GND</text>
<text x="21.6" y="174.7">MCU-DIGITAL-L</text>
</g>
<text font-size="2.5" fill="#f00" x="232.4" y="60.4">+5V for +50V</text>
<g font-size="2.5" fill="#800000">
<text x="19.1" y="187.4">Licensed under the TAPR Open Hardware License (www.tapr.org/OHL)</text>
<text x="19.1" y="189.9">More info at http://www.envox.hr/eez</text>
<text x="19.1" y="192.4">Repository: https://github.com/eez-open</text>
</g>
<text font-size="2.3" fill="#808080" x="219.6" y="123.4">DFLS1100</text>
<g font-size="2.1" fill="#808080">
<text x="243.1" y="24.5">O</text>
<text x="250.6" y="24.5">S</text>
<text x="247.3" y="31.7" transform="rotate(-90 247.3 31.7)">P</text>
<text x="253.2" y="52.4">O</text>
<text x="260.7" y="52.4">S</text>
<text x="87.3" y="57.5" transform="rotate(-90 87.3 57.5)">2</text>
<text x="117.8" y="57.5" transform="rotate(-90 117.8 57.5)">2</text>
<text x="197.9" y="57.5">7</text>
<text x="209.9" y="55">6</text>
<text x="257.5" y="59.6" transform="rotate(-90 257.5 59.6)">P</text>
<text x="87.3" y="64.5" transform="rotate(-90 87.3 64.5)">1</text>
<text x="117.8" y="64.5" transform="rotate(-90 117.8 64.5)">1</text>
<text x="209.9" y="60">5</text>
<text x="106.4" y="100.7">3</text>
<text x="106.4" y="105.8">2</text>
<text x="118.5" y="103.2">1</text>
<text x="40.4" y="113.4">3</text>
<text x="47.4" y="113.4">1</text>
<text x="190.2" y="110.8">2</text>
<text x="194.1" y="111.9">SD</text>
<text x="210.7" y="111.9">BST</text>
<text x="217.5" y="110.8">16</text>
<text x="40.4" y="115.9">4</text>
<text x="47.4" y="115.9">2</text>
<text x="47.4" y="118.4">5</text>
<text x="190.2" y="115.9">3</text>
<text x="194.1" y="117">VIN</text>
<text x="211.4" y="117">SW</text>
<text x="217.5" y="115.9">14</text>
<text x="189.1" y="121">10</text>
<text x="194.1" y="122.1">SS</text>
<text x="210.5" y="122.1">PRE</text>
<text x="217.5" y="121">15</text>
<text x="190.2" y="126.1">1</text>
<text x="190.2" y="131.1">4</text>
<text x="194.1" y="127.2">VCC</text>
<text x="212.8" y="127.2">IS</text>
<text x="217.5" y="126.1">13</text>
<text x="217.5" y="131.1">11</text>
<text x="40.4" y="133.7">3</text>
<text x="40.4" y="136.2">4</text>
<text x="47.4" y="133.7">1</text>
<text x="47.4" y="136.2">2</text>
<text x="190.2" y="136.2">8</text>
<text x="194.1" y="137.3">RAMP</text>
<text x="194.1" y="132.3">SYNC</text>
<text x="210.3" y="132.3">OUT</text>
<text x="212.1" y="137.3">FB</text>
<text x="217.5" y="136.2">6</text>
<text x="47.4" y="138.8">5</text>
<text x="190.2" y="141.3">7</text>
<text x="194.1" y="142.4">RT</text>
<text x="208.4" y="142.4">COMP</text>
<text x="217.5" y="141.3">5</text>
<text x="190.2" y="146.4">9</text>
<text x="194.1" y="147.5">AGND</text>
<text x="208.7" y="147.5">PGND</text>
<text x="217.5" y="146.4">12</text>
<text x="84.8" y="154.6" transform="rotate(-90 84.8 154.6)">8</text>
<text x="84.8" y="165.5" transform="rotate(-90 84.8 165.5)">4</text>
</g>
<g font-size="2" fill="#800000">
<text x="138.5" y="69.9">A1</text>
<text x="138.5" y="67.4">A0</text>
<text x="138.5" y="77.5">A4</text>
<text x="138.5" y="75">A3</text>
<text x="138.5" y="72.5">A2</text>
<text x="138.5" y="80.1">A5</text>
<text x="29.3" y="153.7">6</text>
<text x="29.3" y="151.2">7</text>
<text x="29.3" y="161.3">3</text>
<text x="29.3" y="158.8">4</text>
<text x="29.3" y="156.3">5</text>
<text x="29.3" y="166.4">1</text>
<text x="29.3" y="163.9">2</text>
<text x="29.3" y="169">0</text>
</g>
<g font-size="2" fill="#f0f">
<text x="111.6" y="161.5">CS_EXPANDER (Input) 3</text>
<text x="121.5" y="158.9">MOSI (Input) 1</text>
<text x="142.3" y="158.8">2 +5V (Output)</text>
<text x="142.3" y="161.3">4 CS_DAC (Input)</text>
<text x="119.9" y="164">RESET (Input) 5</text>
<text x="121.4" y="166.6">SCLK (Input) 7</text>
<text x="142.3" y="163.9">6 CS_ADC (Input)</text>
<text x="142.3" y="166.4">8 INT (Output)</text>
<text x="111.7" y="171.6">AUX_USET_IN (Input) 11</text>
<text x="119.9" y="169.1">MISO (Output) 9</text>
<text x="142.3" y="169">10 Gnd</text>
<text x="142.3" y="171.5">12 Gnd</text>
<text x="113.1" y="174.2">TEMP_NTC (Output) 13</text>
<text x="115.5" y="176.7">MCU_VCC (Input) 15</text>
<text x="127" y="179.3">-Vout 17</text>
<text x="142.3" y="179.1">18 -Vout</text>
<text x="142.3" y="176.6">16 Sync (Input)</text>
<text x="142.3" y="174">14 Gnd</text>
<text x="119.1" y="184.3">Sense- (Input) 21</text>
<text x="127" y="181.8">-Vout 19</text>
<text x="142.3" y="184.2">22 Sense+ (Input)</text>
<text x="142.3" y="181.7">20 -Vout</text>
<text x="118.6" y="186.9">+Vout (Output) 23</text>
<text x="118.6" y="189.4">+Vout (Output) 25</text>
<text x="142.3" y="186.7">24 +Vout (Output)</text>
<text x="142.3" y="189.3">26 +Vout (Output)</text>
</g>
<g font-size="1.8" fill="#008080">
<text x="201.9" y="19.1">EARTH</text>
<text x="146.5" y="29.3">SCLK</text>
<text x="146.6" y="26.8">MISO</text>
<text x="201.9" y="24.2">DC_IN</text>
<text x="255.6" y="24.2">DC_OUT</text>
<text x="61.6" y="34.4">3V3</text>
<text x="146.6" y="39.4">MOSI</text>
<text x="235.3" y="40.7">DC_IN</text>
<text x="260.6" y="44.5">OUT+</text>
<text x="149.9" y="67.4">+12V_AUX</text>
<text x="151.7" y="69.9">BUZZER</text>
<text x="149.9" y="77.5">OUT_MON</text>
<text x="150.9" y="72.5">+5V_AUX</text>
<text x="151.6" y="75">AC_AUX</text>
<text x="35" y="80.1">AUX_POWER</text>
<text x="38.7" y="82.6">AUX_DIR</text>
<text x="155.1" y="80.1">NTC</text>
<text x="261.1" y="87.7">OUT-</text>
<text x="152.1" y="101.7">DC_IN</text>
<text x="51.6" y="161.3">RESET_OUT</text>
<text x="55" y="158.8">CS_DAC</text>
<text x="55" y="156.3">CS_ADC</text>
<text x="47.6" y="166.4">AUX_SS</text>
<text x="59.4" y="163.9">INT</text>
</g>
<g font-size="1.8" fill="#800000">
<text x="29.3" y="26.8">N/C</text>
<text x="29.3" y="34.4">3.3V</text>
<text x="29.3" y="42">Gnd</text>
<text x="29.3" y="39.4">Gnd</text>
<text x="29.3" y="36.9">5V</text>
<text x="29.3" y="44.5">Vin</text>
<text x="29.3" y="87.7">Gnd</text>
<text x="29.3" y="85.2">Aref</text>
<text x="29.3" y="95.3">11</text>
<text x="29.3" y="92.8">12</text>
<text x="29.3" y="90.2">13</text>
<text x="29.3" y="97.9">10</text>
<text x="29.3" y="100.4">9</text>
<text x="29.3" y="102.9">8</text>
<text x="269.9" y="120.9" transform="rotate(-90 269.9 120.9)">+</text>
</g>
<g font-size="1.8" fill="#808080">
<text x="71.6" y="61.9">BAS316</text>
<text x="75.9" y="60.2">D1</text>
<text x="102.1" y="61.9">BAS316</text>
<text x="106.3" y="60.2">D2</text>
<text x="158.8" y="104.2">(MLZ2012A2R2WT)</text>
<text x="240" y="109.9">SRU1038-101Y</text>
<text x="253" y="109.9">or DE1207-100</text>
</g>
<text font-size="1.8" fill="#800080" x="253.4" y="142.9">+1.225V</text>
<g font-size="1.4" fill="#800000">
<text x="118.5" y="42">RESET</text>
<text x="119.6" y="36.9">MISO</text>
<text x="120.3" y="39.4">SCK</text>
<text x="128.3" y="42">GND</text>
<text x="128.3" y="39.4">MOSI</text>
<text x="128.3" y="36.9">+5V</text>
<text x="29.3" y="82.6">SDA1</text>
<text x="29.3" y="80.1">SCL1</text>
</g>
<g font-size="1.1" fill="#800000">
<text x="29.3" y="29.3">IOREF</text>
<text x="29.3" y="31.8">RESET</text>
</g>
</svg>
